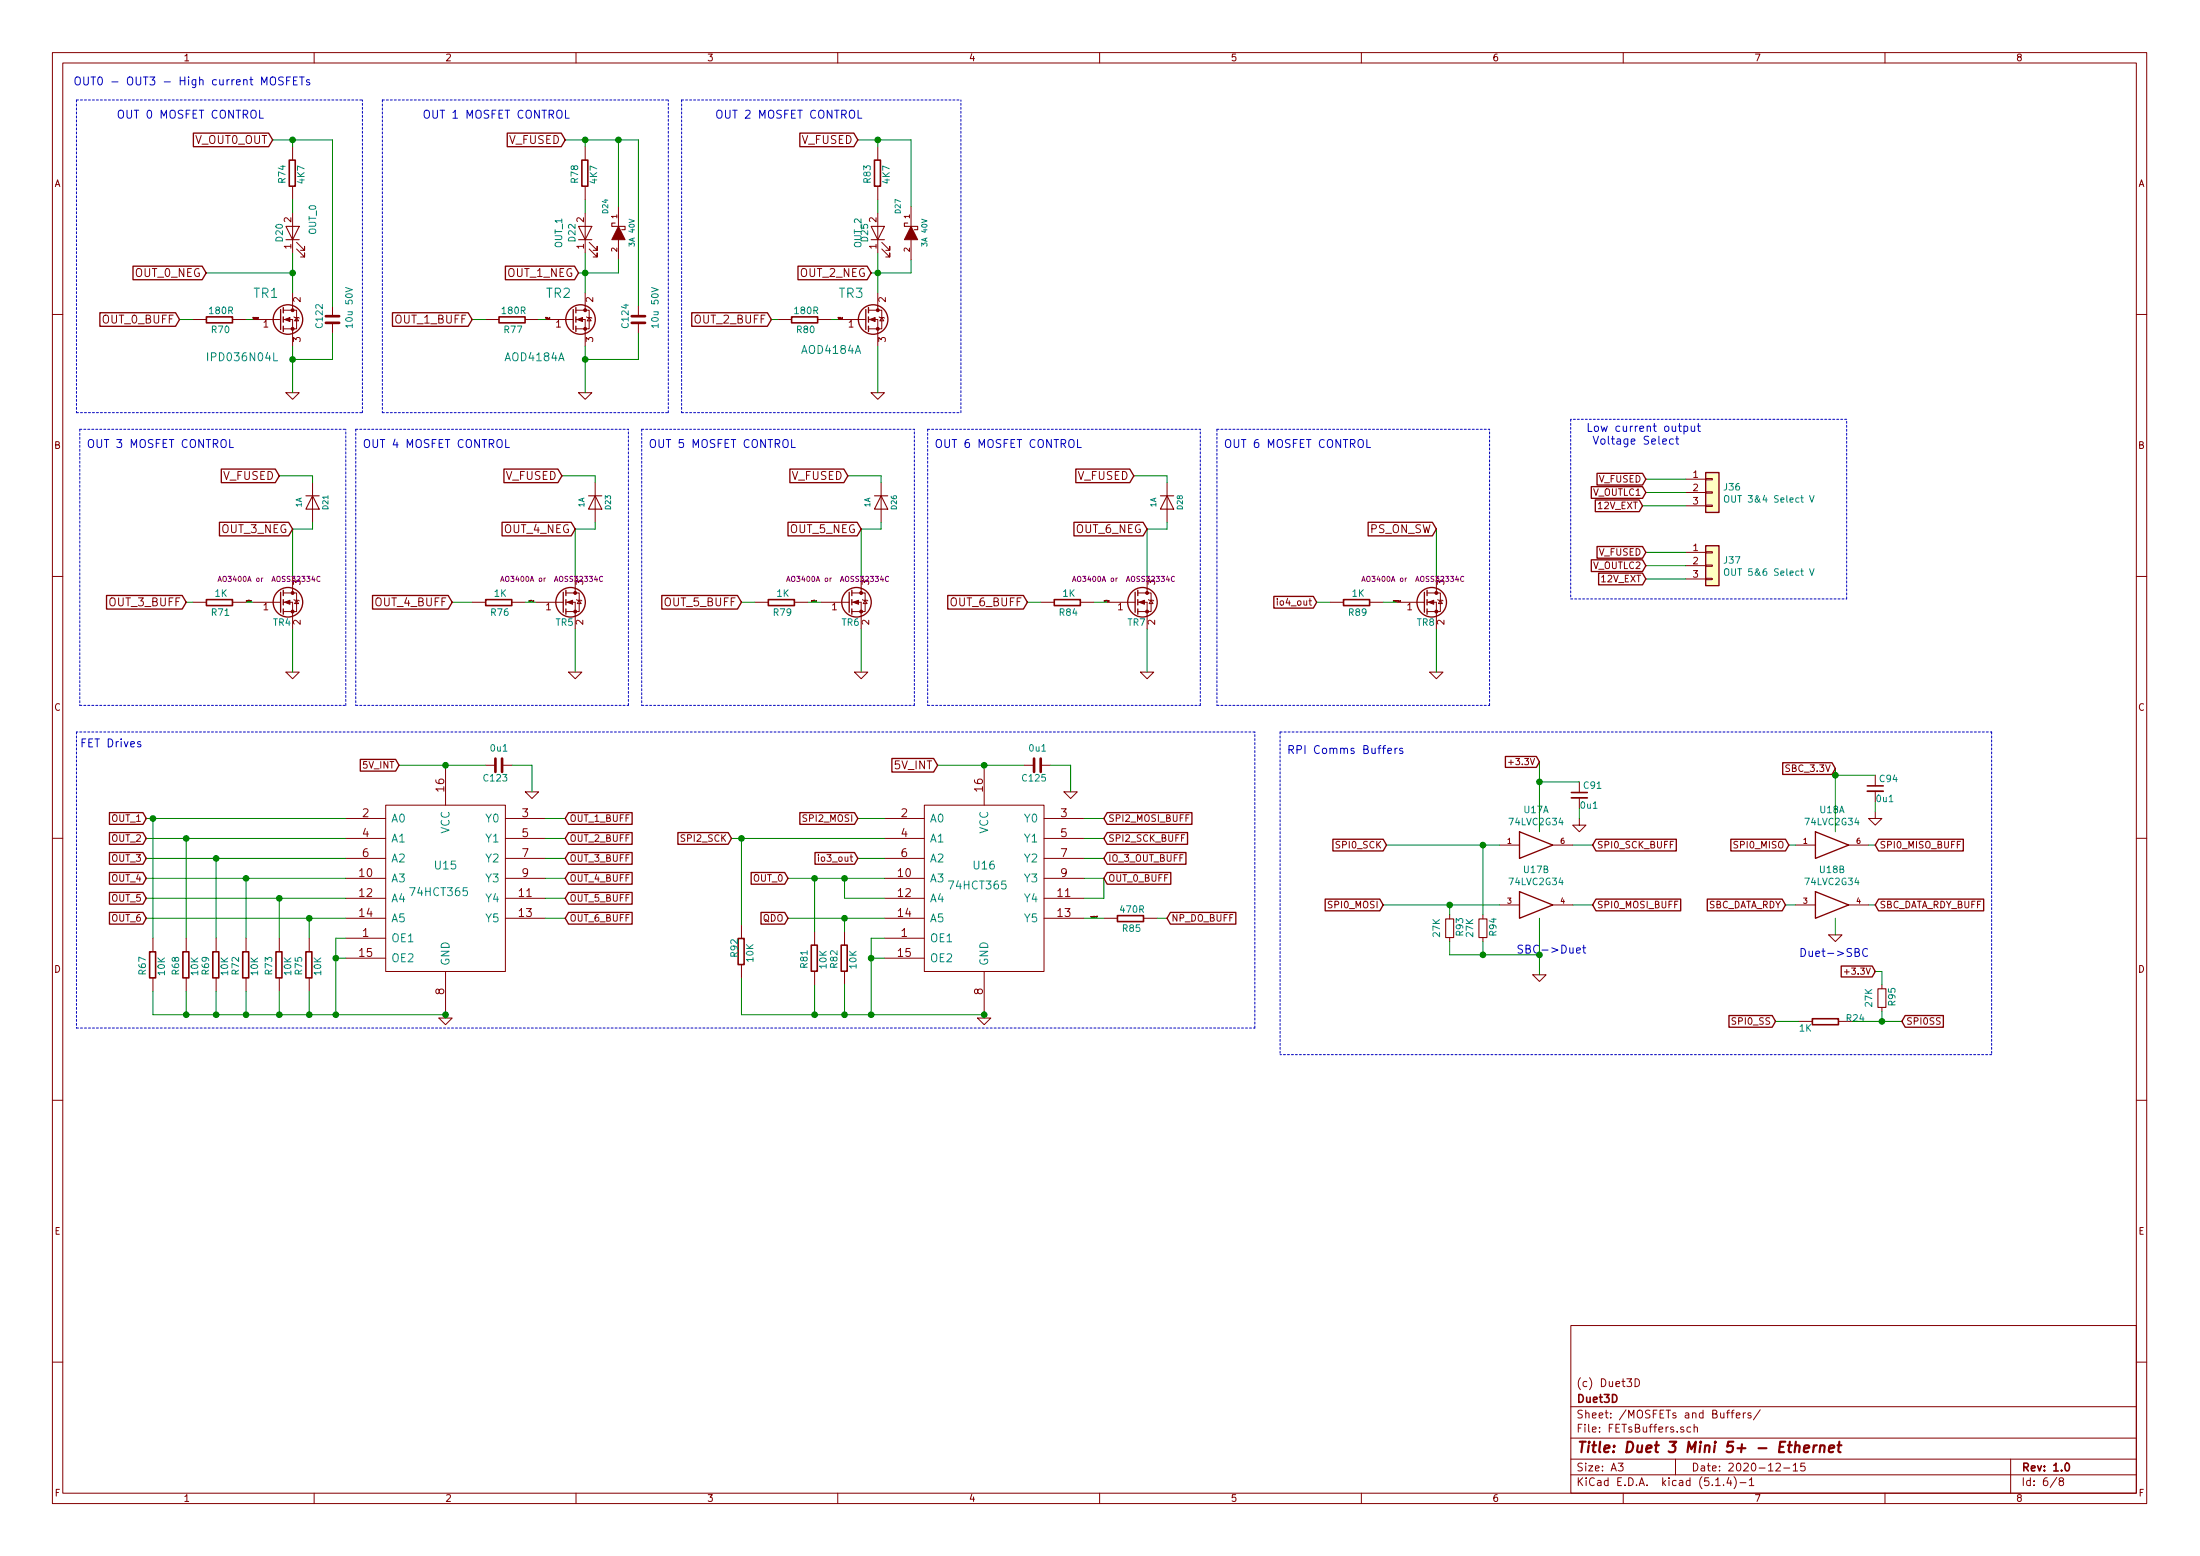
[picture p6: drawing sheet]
<svg xmlns="http://www.w3.org/2000/svg" width="420mm" height="297mm" viewBox="0 0 420 297" stroke-linecap="round" stroke-linejoin="round" font-family="sans-serif">
<g fill="none" stroke="#840000" stroke-width=".19">
<path d="M10 10h400v277h-400zM12 12h396v273.1h-396zM60 10v2M110 10v2M160 10v2M210 10v2M260 10v2M310 10v2M360 10v2M55.9 28v2.5M55.9 35.6v2.5M111.8 28v2.5"/>
<path d="M111.8 35.6v2.5M118.1 39.4v3.8M167.6 28v2.5M167.6 35.6v2.5M174 39.4v3.8M54.1 59.2h1.8M55.9 59.2h.7v3.6h-2.5M55.9 40.7v7.6M55.9 55.9v3.3M56.6 47.5l1.6 1.6v-.8v.8h-.8M56.6 46.3l1.6 1.5v-.8v.8h-.8M63.5 58.5v1.9"/>
<path d="M110 59.2h1.8M111.8 59.2h.7v3.6h-2.5M111.8 40.7v7.6M111.8 55.9v3.3M112.5 47.5l1.5 1.6v-.8v.8h-.7M112.5 46.3l1.5 1.5v-.8v.8h-.7M118.1 45.8v3.8M121.9 58.5v1.9M165.9 59.2h1.7M167.6 59.2h.8v3.6h-2.5M167.6 40.7v7.6M167.6 55.9v3.3"/>
<path d="M168.4 47.5l1.5 1.6v-.8v.8h-.7M168.4 46.3l1.5 1.5v-.8v.8h-.7M174 45.8v3.8M10 60h2M36.8 61h2.6M44.4 61h2.6M48.3 61h5M53.4 61h.2M54.1 61h1.8v5.1M54.6 75h2.5l-1.2 1.2zM56.1 60.5l1 .2M56.6 60.6l.4 .7h-.7z"/>
<path d="M63.5 61.6v1.9M92.7 61h2.5M100.3 61h2.6M104.1 61h5.1M109.3 61h.2M110 61h1.8v5.1M110.5 75h2.5l-1.2 1.2zM112 60.5l1 .2M112.5 60.6l.4 .7h-.8zM121.9 61.6v1.9M148.6 61h2.5M156.2 61h2.5"/>
<path d="M160 61h5.1M165.2 61h.2M165.9 61h1.7v5.1M166.4 75h2.5l-1.3 1.2zM167.9 60.5l1 .2M168.4 60.6l.4 .7h-.8zM408 60h2M59.7 92.1v7.6M113.7 92.1v7.6M168.3 92.1v7.6M222.9 92.1v7.6M321.9 91.5h3.9"/>
<path d="M321.9 94h3.9M321.9 96.6h3.9M325.8 96.4h1.2v.3h-1.2zM325.8 91.3h1.2v.3h-1.2zM325.8 93.9h1.2v.2h-1.2zM10 110h2M36.8 115h2.6M44.4 115h2.6M48.3 115h5M53.4 115h.2M54.1 115h1.8v5.1M54.1 113.2h1.8"/>
<path d="M55.9 113.2h.7v3.5h-2.5M55.9 109.9v3.3M56.1 114.5l1 .2M56.6 114.6l.4 .6h-.7zM90.2 115h2.5M97.8 115h2.5M102.2 115h5.1M107.4 115h.2M108.1 115h1.8v5.1M108.1 113.2h1.8M109.9 113.2h.7v3.5h-2.5M109.9 109.9v3.3"/>
<path d="M110.1 114.5l1 .2M110.6 114.6l.4 .6h-.8zM144.1 115h2.6M151.8 115h2.5M156.8 115h5.1M162 115h.2M162.7 115h1.8v5.1M162.7 113.2h1.8M164.5 113.2h.7v3.5h-2.5M164.5 109.9v3.3M164.7 114.5l1 .2M165.2 114.6l.4 .6h-.8z"/>
<path d="M198.8 115h2.5M206.4 115h2.5M211.5 115h5M216.6 115h.2M217.3 115h1.8v5.1M217.3 113.2h1.8M219.1 113.2h.7v3.5h-2.5M219.1 109.9v3.3M219.3 114.5l1 .2M219.8 114.6l.4 .6h-.7zM243.9 114.3v.1M254 115h2.5"/>
<path d="M261.6 115h2.6M266.7 115h5.1M271.8 115h.2M272.5 115h1.8v5.1M272.5 113.2h1.8M274.3 113.2h.8v3.5h-2.6M274.3 109.9v3.3M274.6 114.5l1 .2M275.1 114.6l.4 .6h-.8zM321.9 105.4h3.9M321.9 108h3.9M321.9 110.5h3.9"/>
<path d="M325.8 110.4h1.2v.3h-1.2zM325.8 105.3h1.2v.3h-1.2zM325.8 107.9h1.2v.2h-1.2zM408 110h2M54.6 128.3h2.5l-1.2 1.3zM108.6 128.3h2.5l-1.2 1.3zM163.2 128.3h2.5l-1.2 1.3zM217.8 128.3h2.5l-1.2 1.3zM273 128.3h2.6l-1.3 1.3zM66 156.2h7.7M73.7 153.7h22.8v31.8h-22.8zM85.1 146.1v7.6"/>
<path d="M92.7 146.1h1.9M95.9 146.1h1.9M96.5 156.2h7.6M100.3 151.2h2.6l-1.3 1.2zM168.9 156.2h7.6M176.5 153.7h22.9v31.8h-22.9zM188 146.1v7.6M195.6 146.1h1.9M198.8 146.1h1.9M199.4 156.2h7.6M203.2 151.2h2.5l-1.2 1.2zM226.2 159.3h-.5v1.3"/>
<path d="M288.1 145.5h.9M301.6 156.2v1.3h1.3l-1.3 1.3-1.2-1.3h1.2M301.6 149.3v2M301.6 152.3v2M358.1 155v1.2h1.3l-1.3 1.3-1.2-1.3h1.2M358.1 148v2M358.1 151v2.1M10 160h2M29.2 179.1v2.5M35.6 179.1v2.5M41.3 179.1v2.5M47 179.1v2.5"/>
<path d="M53.3 179.1v2.5M59.1 179.1v2.5M66 160.1h7.7M66 179.1h7.7M66 167.7h7.7M66 171.5h7.7M66 175.3h7.7M66 163.9h7.7M96.5 160.1h7.6M96.5 167.7h7.6M96.5 171.5h7.6M96.5 175.3h7.6"/>
<path d="M96.5 163.9h7.6M141.6 176.6v2.5M155.6 177.8v2.6M156.3 163.2v.1M161.3 177.8v2.6M168.9 160.1h7.6M168.9 179.1h7.6M168.9 167.7h7.6M168.9 171.5h7.6M168.9 175.3h7.6M168.9 163.9h7.6M199.4 160.1h7.6"/>
<path d="M199.4 167.7h7.6M199.4 171.5h7.6M199.4 175.3h7.6M199.4 163.9h7.6M210.8 175.3h2.6M218.4 175.3h2.6M276.9 174.7v.7M276.9 179v.7M283.2 174.7v.7M283.2 179v.7M286.4 172.8h3.8M286.4 161.3h3.8"/>
<path d="M296.5 172.8h3.9M296.5 161.3h3.9M319.6 160.6h-.6v1.3M342.9 172.8h3.8M342.9 161.3h3.8M349.2 178.5h2.6l-1.3 1.2zM353.1 172.8h3.8M353.1 161.3h3.8M408 160h2M29.2 186.7v2.6M35.6 186.7v2.6M41.3 186.7v2.6"/>
<path d="M47 186.7v2.6M53.3 186.7v2.6M59.1 186.7v2.6M66 182.9h7.7M83.8 194.3h2.6l-1.3 1.3zM85.1 185.5v7.6M141.6 184.2v2.5M155.6 185.5v2.5M161.3 185.5v2.5M168.9 182.9h7.6M186.7 194.3h2.5l-1.2 1.3zM188 185.5v7.6"/>
<path d="M292.7 186.1h2.6l-1.3 1.3zM343.5 195h2.6M351.2 195h2.5M352.2 185.5h1M359.4 188v.8M359.4 192.3v.8M10 210h2M408 210h2M300 253h108v32.1h-108zM10 260h2M300 278.5h108M300 274.5h108"/>
<path d="M300 268.5h108M309 279.3h1l-.5 .6 .4 .1v.7l-.2 .1-.7-.1M312.3 263.2a.75 .75 0 0 1 .8 .8 .75 .75 0 0 1-.8 .7zM320 278.5v3M321.5 272.5a.37 .37 0 0 0-.5 .1v.2l.5 .2 .1 .1-.2 .3-.4-.1M322.9 272.5l-.4-.1-.3 .3v.6l.3 .1 .4-.1M323.5 272.5h.1a.37 .37 0 0 1 .6 .1v.8M323.5 271.9v1.5M330.6 269.7h.6M331.2 269.2l-.4 .2v1.3M331.6 270.2l.7-.1-.1-.3-.4-.1-.2 .2 .1 .7h.5M332.9 269.7v1"/>
<path d="M333.4 269.7l-.5 .3M334.4 269.8a.37 .37 0 0 0-.6 .1l.1 .2 .5 .2v.1l-.2 .3-.4-.1M336.2 269.1l-1.3 2M339.2 279.5l.6-.2 .2 .4-.9 1.1h.9M342.5 279.7l.4-.4v1.5M344.7 279.3h-.7l-.1 .7 .2-.1h.5l.2 .3-.1 .5-.3 .1-.5-.1M384 278.5v6.6M408 260h2M60 285.1v1.9M110 285.1v1.9M160 285.1v1.9M210 285.1v1.9"/>
<path d="M260 285.1v1.9M300 281.5h108M310 285.1v1.9M327.7 283.6h.8M329.2 283.5v.1M330.2 282l-.4 1.1h.9M330.5 282.6v1M331.2 281.9a1.71 1.71 0 0 1 0 2.3M332.3 283h1.2M334.1 282.5l.4-.4v1.5M334.1 283.6h.8M340.7 280.2h1.1"/>
<path d="M342.5 280.8h.8M360 285.1v1.9M392.8 282l-1.3 2M393.5 282.7l-.3-.3 .3-.3h.3l.3 .3-.1 .2-.6 .2-.2 .2 .1 .5 .2 .1h.3l.3-.3v-.3l-.3-.3"/>
</g>
<g fill="none" stroke="#840000" stroke-width=".3">
<path d="M55.2 30.6h1.2v4.9h-1.2zM111.1 30.6h1.2v4.9h-1.2zM167 30.6h1.1v4.9h-1.1zM39.4 60.5h5v1.1h-5zM95.3 60.5h5v1.1h-5zM151.2 60.5h5v1.1h-5zM39.4 114.5h5v1.1h-5zM92.8 114.5h4.9v1.1h-4.9zM146.7 114.5h5v1.1h-5zM201.3 114.5h5v1.1h-5zM256.6 114.5h5v1.1h-5zM300.1 151.3h3"/>
<path d="M356.6 150h3.1M141 179.2h1.1v4.9h-1.1zM213.4 174.8h5v1.1h-5zM28.6 181.7h1.1v5h-1.1zM34.9 181.7h1.2v5h-1.2zM40.6 181.7h1.2v5h-1.2zM46.4 181.7h1.1v5h-1.1zM52.7 181.7h1.1v5h-1.1zM58.4 181.7h1.2v5h-1.2zM154.9 180.4h1.2v5h-1.2zM160.7 180.4h1.1v5h-1.1zM346.1 194.5h5v1.1h-5z"/>
<path d="M394.5 279.5l.2-.2a.81 .81 0 0 1 .6 .6 .81 .81 0 0 1-.3 .8l-.1 .1a.79 .79 0 0 1-.4-1.3z"/>
</g>
<path d="M342.9 276.1l.3-.2 .4 .1v1.2M343 275.2l-.3 2M344.5 276.6l1-.2v-.4l-.6-.1-.3 .3v.9l.1 .1 .6-.1M346.4 275.9l-.1 1.3M347 275.9l-.4 .1-.2 .3M347.6 276.1l.4-.2 .4 .1v1.2M347.7 275.9l-.2 1.3M349.3 276.6l1-.2-.1-.4-.5-.1-.3 .3-.1 .9 .2 .1 .6-.1M350.9 275.9h.8M351.3 275.2l-.2 1.7 .1 .2 .3 .1" fill="none" stroke="#840000" stroke-width=".41"/>
<g fill="none" stroke="#840000" stroke-width=".25">
<path d="M36.9 25.4h14.4l.8 1.3-.8 1.3h-14.4zM96.9 25.4h10.3l.7 1.3-.7 1.3h-10.3zM152.8 25.4h10.3l.7 1.3-.7 1.3h-10.3zM19.1 59.7h14.4l.8 1.3-.8 1.3h-14.4zM25.4 50.8h13.2l.8 1.3-.8 1.3h-13.2zM53.6 59.1v3.8M54.1 58.7v1M75 59.7h14.4l.8 1.3-.8 1.3h-14.4zM96.5 50.8h13.2l.8 1.3-.8 1.3h-13.2zM109.5 59.1v3.8M110 58.7v1M132.1 59.7h14.5l.7 1.3-.7 1.3h-14.5z"/>
<path d="M152.4 50.8h13.2l.8 1.3-.8 1.3h-13.2zM165.4 59.1v3.8M165.9 58.7v1M54.1 60.5v1M54.1 62.3v1M110 60.5v1M110 62.3v1M165.9 60.5v1M165.9 62.3v1M41.9 99.7h13.2l.8 1.3-.8 1.3h-13.2zM42.3 89.5h10.3l.7 1.3-.7 1.3h-10.3zM95.9 99.7h13.2l.8 1.3-.8 1.3h-13.2z"/>
<path d="M96.2 89.5h10.4l.7 1.3-.7 1.3h-10.4zM150.5 99.7h13.2l.8 1.3-.8 1.3h-13.2zM150.9 89.5h10.3l.7 1.3-.7 1.3h-10.3zM205.1 99.7h13.2l.8 1.3-.8 1.3h-13.2zM205.5 89.5h10.3l.7 1.3-.7 1.3h-10.3zM261.3 99.7h12.3l.7 1.3-.7 1.3h-12.3zM303.9 92.9h9.8l.6 1.1-.6 1.1h-9.8zM304.7 95.4h8.4l.6 1.2-.6 1.1h-8.4zM305 90.4h8.7l.6 1.1-.6 1.1h-8.7zM325.8 90.2h2.5v7.6h-2.5zM20.3 113.7h14.5l.8 1.3-.8 1.3h-14.5zM53.6 113.1v3.8"/>
<path d="M54.1 112.7v1M54.1 114.5v1M54.1 116.2v1.1M71.1 113.7h14.5l.8 1.3-.8 1.3h-14.5zM107.6 113.1v3.8M108.1 112.7v1M108.1 114.5v1M108.1 116.2v1.1M126.4 113.7h14.4l.8 1.3-.8 1.3h-14.4zM162.2 113.1v3.8M162.7 112.7v1M162.7 114.5v1"/>
<path d="M162.7 116.2v1.1M181 113.7h14.5l.7 1.3-.7 1.3h-14.5zM216.8 113.1v3.8M217.3 112.7v1M217.3 114.5v1M217.3 116.2v1.1M243.3 113.9h7.5l.7 1.1-.7 1.1h-7.5zM272 113.1v3.8M272.5 112.7v1M272.5 114.5v1M272.5 116.2v1.1M303.9 106.9h9.8l.6 1.1-.6 1.1h-9.8z"/>
<path d="M305 104.3h8.7l.6 1.1-.6 1.2h-8.7zM305.3 109.4h8.4l.6 1.1-.6 1.1h-8.4zM325.8 104.2h2.5v7.6h-2.5zM20.9 155.1h6.4l.6 1.1-.6 1.2h-6.4zM20.9 158.9h6.4l.6 1.2-.6 1.1h-6.4zM68.8 145h6.8l.6 1.1-.6 1.1h-6.8zM108.6 158.9h12.1v2.3h-12.1l-.7-1.1zM108.6 155.1h12.1v2.3h-12.1l-.7-1.2zM129.5 158.9h9.6l.6 1.2-.6 1.1h-9.6zM152.8 155.1h10.4l.6 1.1-.6 1.2h-10.4zM170.3 144.8h8l.8 1.3-.8 1.3h-8zM211.5 155.1h16.1v2.3h-16.1l-.7-1.2z"/>
<path d="M211.5 158.9h15.3v2.3h-15.3l-.7-1.1zM287.5 144.4h5.9l.6 1.1-.6 1h-5.9zM290.2 158.8l6.3 2.5-6.3 2.6zM340.5 145.6h9.4l.6 1.1-.6 1.1h-9.4zM346.7 158.8l6.4 2.5-6.4 2.6zM20.9 162.7h6.4l.6 1.2-.6 1.1h-6.4zM20.9 166.6h6.4l.6 1.1-.6 1.1h-6.4zM20.9 170.4h6.4l.6 1.1-.6 1.1h-6.4zM20.9 174.2h6.4l.6 1.1-.6 1.1h-6.4zM108.6 166.6h12.1v2.2h-12.1l-.7-1.1zM108.6 170.4h12.1v2.2h-12.1l-.7-1.1zM108.6 162.7h12.1v2.3h-12.1l-.7-1.1z"/>
<path d="M108.6 174.2h12.1v2.2h-12.1l-.7-1.1zM143.5 166.6h6.4l.6 1.1-.6 1.1h-6.4zM145.3 174.2h4.6l.6 1.1-.6 1.1h-4.6zM155.7 162.7h7.5l.6 1.2-.6 1.1h-7.5zM211.5 162.7h15v2.3h-15l-.7-1.1zM211.5 166.6h12.1v2.2h-12.1l-.7-1.1zM223.5 174.2h12.5v2.2h-12.5l-.6-1.1zM253.1 171.6h10.4l.7 1.2-.7 1.1h-10.4zM254.6 160.2h9.6l.6 1.1-.6 1.1h-9.6zM290.2 170.2l6.3 2.6-6.3 2.5zM304.8 171.6h16.2v2.3h-16.2l-.6-1.1zM304.8 160.2h15.3v2.2h-15.3l-.6-1.1z"/>
<path d="M326.1 171.6h14.3l.6 1.2-.6 1.1h-14.3zM330.6 160.2h10.4l.6 1.1-.6 1.1h-10.4zM346.7 170.2l6.4 2.6-6.4 2.5zM358.8 171.6h20v2.3h-20l-.7-1.1zM358.8 160.2h16.2v2.2h-16.2l-.7-1.1zM330.2 193.9h8.3l.6 1.1-.6 1.1h-8.3zM351.6 184.4h6l.5 1.1-.5 1h-6zM363.9 193.9h7.2v2.2h-7.2l-.7-1.1z"/>
<circle cx="55" cy="61" r="2.82"/>
<circle cx="110.9" cy="61" r="2.82"/>
<circle cx="166.8" cy="61" r="2.82"/>
<circle cx="55" cy="115" r="2.82"/>
<circle cx="109" cy="115" r="2.82"/>
<circle cx="163.6" cy="115" r="2.82"/>
<circle cx="218.2" cy="115" r="2.82"/>
<circle cx="273.4" cy="115" r="2.82"/>
</g>
<g fill="#840000" stroke="#840000" stroke-width=".19">
<path d="M110.2 61l1.1-.4v.8z"/>
<path d="M272.8 115l1-.4v.8z"/>
<path d="M174 43.2l1.3 2.6h-2.6z"/>
<path d="M118.1 43.2l1.3 2.6h-2.6z"/>
<path d="M166.1 61l1-.4v.8z"/>
<path d="M108.3 115l1-.4v.8z"/>
<path d="M162.9 115l1.1-.4v.8z"/>
<path d="M217.6 115l1-.4v.8z"/>
<path d="M54.4 61l1-.4v.8z"/>
<path d="M54.4 115l1-.4v.8z"/>
<circle cx="111.8" cy="62.8" r=".28"/>
<circle cx="111.8" cy="59.2" r=".28"/>
<circle cx="274.3" cy="116.7" r=".28"/>
<circle cx="274.3" cy="113.2" r=".28"/>
<circle cx="167.6" cy="62.8" r=".28"/>
<circle cx="167.6" cy="59.2" r=".28"/>
<circle cx="109.9" cy="116.7" r=".28"/>
<circle cx="109.9" cy="113.2" r=".28"/>
<circle cx="164.5" cy="116.7" r=".28"/>
<circle cx="164.5" cy="113.2" r=".28"/>
<circle cx="219.1" cy="116.7" r=".28"/>
<circle cx="219.1" cy="113.2" r=".28"/>
<circle cx="55.9" cy="62.8" r=".28"/>
<circle cx="55.9" cy="59.2" r=".28"/>
<circle cx="55.9" cy="116.7" r=".28"/>
<circle cx="55.9" cy="113.2" r=".28"/>
</g>
<g fill="#ffffc2" stroke="#ffffc2" stroke-width=".19">
<path d="M325.8 104.2h2.5v7.6h-2.5z"/>
<path d="M325.8 90.2h2.5v7.6h-2.5z"/>
</g>
<path d="M66 54.9l1.3 .4-1.3 .4M124.4 54.9l1.3 .4-1.3 .4M52.3 67.3v1.6h.7M329.4 94.8l.2-.2a.44 .44 0 0 1 .6 .4l-.1 .7-.5 .2-.2-.2zM345.6 94.6l.4 1.3 .5-1.3M329.4 108.7l.2-.1a.44 .44 0 0 1 .6 .4l-.1 .7-.5 .1-.2-.1zM345.6 108.6l.4 1.2 .5-1.2" fill="none" stroke="#008484" stroke-width=".19"/>
<g fill="none" stroke="#840084" stroke-width=".19">
<path d="M41.6 111l.4-1 .3 1M41.7 110.7h.5M61.1 110.1a.44 .44 0 0 0-.6 .4 .44 .44 0 0 0 .6 .4M95.6 111l.3-1 .4 1M95.7 110.7h.5M115.1 110.1h-.1a.44 .44 0 0 0-.5 .4 .44 .44 0 0 0 .6 .4M150.2 111l.3-1 .4 1M150.3 110.7h.5M169.7 110.1h-.1a.44 .44 0 0 0-.5 .4 .44 .44 0 0 0 .6 .4M204.8 111l.4-1 .3 1M204.9 110.7h.5M224.3 110.1a.44 .44 0 0 0-.6 .4 .44 .44 0 0 0 .6 .4"/>
<path d="M260.1 111l.3-1 .3 1M260.2 110.7h.4M279.6 110.1h-.1a.44 .44 0 0 0-.6 .4 .44 .44 0 0 0 .7 .4"/>
</g>
<g fill="none" stroke="#840000" stroke-width=".2">
<path d="M54.6 43.2h2.5l-1.2 2.6zM54.6 45.8h2.5M110.5 43.2h2.5l-1.2 2.6zM110.5 45.8h2.5M117.5 42.6h-.7v.6h2.6v.7h-.7M166.4 43.2h2.5l-1.3 2.6zM166.4 45.8h2.5M173.4 42.6h-.7v.6h2.6v.7h-.7M58.4 94.7h2.6M59.7 94.7l1.3 2.5h-2.6zM112.4 94.7h2.5M113.7 94.7l1.2 2.5h-2.5z"/>
<path d="M167 94.7h2.5M168.3 94.7l1.2 2.5h-2.5zM221.6 94.7h2.6M222.9 94.7l1.3 2.5h-2.6zM276.1 175.4h1.5v3.6h-1.5zM282.4 175.4h1.6v3.6h-1.6zM358.6 188.8h1.6v3.5h-1.6z"/>
</g>
<path d="M62.2 61.6h2.6M62.2 60.4h2.6M120.6 61.6h2.6M120.6 60.4h2.6M94.6 144.8v2.6M95.9 144.8v2.6M197.5 144.8v2.6M198.8 144.8v2.6" fill="none" stroke="#840000" stroke-width=".51"/>
<path d="M300.1 152.3h3M356.6 151h3.1" fill="none" stroke="#840000" stroke-width=".33"/>
<g fill="none" stroke="#0000c2" stroke-width=".19" stroke-dasharray=".4 .4">
<path d="M14.6 19.1h54.6M14.6 19.1v59.7M73 19.1v59.7M73 19.1h54.6M130.2 19.1h53.3M130.2 19.1v59.7M14.6 78.8h54.6M69.2 78.8v-59.7M73 78.8h54.6M127.6 78.8v-59.7M130.2 78.8h53.3M183.5 78.8v-59.7"/>
<path d="M15.2 82v52.7M15.2 82h50.8M67.9 82v52.7M67.9 82h52.1M122.6 82v52.7M122.6 82h52M177.2 82h52M177.2 82v52.7M232.4 82h52.1M232.4 82v52.7M300 80v34.3M352.7 80h-52.7"/>
<path d="M300 114.3h52.7M352.7 114.3v-34.3M14.6 139.7v56.6M15.2 134.7h50.8M66 134.7v-52.7M67.9 134.7h52.1M120 134.7v-52.7M122.6 134.7h52M174.6 134.7v-52.7M177.2 134.7h52M229.2 134.7v-52.7M232.4 134.7h52.1"/>
<path d="M239.6 139.7h-225M244.5 139.7v61.6M244.5 139.7h135.9M284.5 134.7v-52.7M380.4 139.7v61.6M14.6 196.3h225M239.6 196.3v-56.6M380.4 201.3h-135.9"/>
</g>
<g fill="none" stroke="#008400" stroke-width=".19">
<path d="M52.1 26.7h11.4v31.8M55.9 26.7v1.3M55.9 38.1v2.6M107.9 26.7h14v31.8M111.8 26.7v1.3M111.8 38.1v2.6M118.1 26.7v12.7M163.8 26.7h10.2v12.7M167.6 26.7v1.3M167.6 38.1v2.6M39.4 52.1h16.5M55.9 48.3v7.6"/>
<path d="M111.8 48.3v7.6M118.1 49.6v2.5h-7.6M167.6 48.3v7.6M174 49.6v2.5h-7.6M34.3 61h2.5M47 61h1.3M55.9 66.1v8.9M63.5 63.5v5.1h-7.6M90.2 61h2.5M102.9 61h1.2M111.8 66.1v8.9M121.9 63.5v5.1h-10.1"/>
<path d="M147.3 61h1.3M158.7 61h1.3M167.6 66.1v8.9M53.3 90.8h6.4v1.3M59.7 99.7v1.3h-3.8v8.9M107.3 90.8h6.4v1.3M113.7 99.7v1.3h-3.8v8.9M161.9 90.8h6.4v1.3M168.3 99.7v1.3h-3.8v8.9M216.5 90.8h6.4v1.3M222.9 99.7v1.3h-3.8v8.9M313.7 96.6h8.2"/>
<path d="M314.3 94h7.6M314.3 91.5h7.6M35.6 115h1.2M47 115h1.3M86.4 115h3.8M100.3 115h1.9M141.6 115h2.5M154.3 115h2.5M196.2 115h2.6M208.9 115h2.6M251.5 115h2.5M264.2 115h2.5"/>
<path d="M274.3 101v8.9M314.3 110.5h7.6M314.3 105.4h7.6M314.3 108h7.6M55.9 120.1v8.2M109.9 120.1v8.2M164.5 120.1v8.2M219.1 120.1v8.2M274.3 120.1v8.2M27.9 156.2h38.1M29.2 156.2v22.9M76.2 146.1h16.5"/>
<path d="M97.8 146.1h3.8v5.1M104.1 156.2h3.8M163.8 156.2h5.1M179.1 146.1h16.5M200.7 146.1h3.8v5.1M207 156.2h3.8M294 145.5v13.3M294 149.3h7.6M301.6 154.3v1.9M350.5 146.7v12.1M350.5 148h7.6M358.1 153.1v1.9"/>
<path d="M27.9 175.3h38.1M27.9 171.5h38.1M27.9 167.7h38.1M27.9 160.1h38.1M27.9 163.9h38.1M35.6 160.1v19M41.3 163.9v15.2M47 167.7v11.4M53.3 171.5v7.6M59.1 175.3v3.8M66 179.1h-1.9v14.6M104.1 175.3h3.8"/>
<path d="M104.1 171.5h3.8M104.1 167.7h3.8M104.1 160.1h3.8M104.1 163.9h3.8M139.7 160.1h29.2M141.6 160.1v16.5M150.5 175.3h18.4M150.5 167.7h18.4M155.6 167.7v10.1M161.3 167.7v3.8h7.6M161.3 175.3v2.5M163.8 163.9h5.1"/>
<path d="M168.9 179.1h-2.5v14.6M207 175.3h3.8M207 167.7h3.8v3.8h-3.8M207 160.1h3.8M207 163.9h3.8M221 175.3h1.9M264.2 172.8h22.2M264.8 161.3h21.6M276.9 172.8v1.9M276.9 179.7v2.6h17.1M283.2 161.3v13.4M283.2 179.7v2.6"/>
<path d="M294 175.3v10.8M300.4 172.8h3.8M300.4 161.3h3.8M341 172.8h1.9M341.6 161.3h1.3M350.5 175.3v3.2M356.9 172.8h1.2M356.9 161.3h1.2M29.2 189.3v4.4h55.9M35.6 189.3v4.4M41.3 189.3v4.4M47 189.3v4.4"/>
<path d="M53.3 189.3v4.4M59.1 189.3v4.4M64.1 182.9h1.9M85.1 193.1v1.2M141.6 186.7v7h46.4M155.6 188v5.7M161.3 188v5.7M166.4 182.9h2.5M188 193.1v1.2M339.1 195h4.4M353.7 195h9.5M358.1 185.5h1.3v2.5"/>
<path d="M359.4 193.1v1.9"/>
</g>
<path d="M48 114.8l-.1-.2v.2M101.9 114.8v-.2v.2M155.9 114.8l-.1-.2v.2M211.8 114.8l-.1-.2v.2M267.4 114.8v-.2v.2M209.5 175h.1M209.6 174.9l-.1 .2" fill="none" stroke="#000" stroke-width=".19"/>
<g fill="none" stroke="#0000c2" stroke-width=".19">
<path d="M51.7 14.9a.51 .51 0 0 1 .6-.2 .51 .51 0 0 1 .3 .5v.5a.51 .51 0 0 1-.5 .5 .51 .51 0 0 1-.5-.5zM54.1 14.8l-.6-.1-.3 .3 .1 .3 .7 .3v.5a.62 .62 0 0 1-.8 0M54.7 15.4h.5M55.5 14.7h-.8v1.5M56.1 15.4h.5M56.8 14.7h-.7v1.5h.7M57.2 14.7h.9M57.7 14.7v1.5M59.1 15.3l-.4-.1-.2 .2 .1 .2 .5 .2v.3h-.6M49.6 21v1.6h.7M108 21v1.6h.7M163.9 21v1.6h.7"/>
<path d="M43.9 83.9v1.5h.7M96.6 83.9v1.5h.7M151.2 83.9v1.5h.7M205.8 83.9v1.5h.7M261 83.9v1.5h.7M317.6 84.3l.7-.2-.1-.2-.4-.1-.2 .2v.7h.6M319.6 83.9l-.4-.1-.4 .3v.4l.2 .2h.6M320 83.8h.6M320.2 83.3v1.3l.1 .1 .3 .1M321.6 81.4l.4-.1 .3 .3-.1 .7h-.6M321.6 81.3v1.6M323 81.3v.8a.37 .37 0 0 0 .3 .3 .37 .37 0 0 0 .3-.2"/>
<path d="M323.6 81.3v1.1M324.2 81.3h.5M324.4 80.8v1.3l.3 .3M26.8 141.6a.37 .37 0 0 0-.5 .2v.2l.6 .3-.2 .3-.4-.1M265 143.3l.8-.1-.1-.3-.4-.1-.3 .2 .1 .8h.6M266.4 142.8v1.1M266.9 142.8l-.5 .3M267.9 142.9a.37 .37 0 0 0-.6 .1l.1 .3 .5 .2-.2 .4-.4-.1M301.1 181.4l.7-.1v-.3l-.5-.1-.2 .2 .1 .8h.6M302.3 180.9h.5M302.5 180.4v1.3l.3 .3M354.3 181.8l.7-.2v-.4l-.7-.1v1.5h.5l.3-.2v-.3l-.3-.3"/>
<path d="M356.7 181.2a.62 .62 0 0 0-.8 0 .62 .62 0 0 0-.2 .7 .56 .56 0 0 0 .3 .6 .56 .56 0 0 0 .7-.1"/>
</g>
<g fill="#008400" stroke="#008400" stroke-width=".25">
<circle cx="59.1" cy="193.7" r=".51"/>
<circle cx="161.3" cy="175.3" r=".51"/>
<circle cx="359.4" cy="195" r=".51"/>
<circle cx="35.6" cy="193.7" r=".51"/>
<circle cx="41.3" cy="193.7" r=".51"/>
<circle cx="161.3" cy="193.7" r=".51"/>
<circle cx="188" cy="146.1" r=".51"/>
<circle cx="85.1" cy="193.7" r=".51"/>
<circle cx="276.9" cy="172.8" r=".51"/>
<circle cx="64.1" cy="182.9" r=".51"/>
<circle cx="118.1" cy="26.7" r=".51"/>
<circle cx="283.2" cy="161.3" r=".51"/>
<circle cx="47" cy="167.7" r=".51"/>
<circle cx="53.3" cy="193.7" r=".51"/>
<circle cx="47" cy="193.7" r=".51"/>
<circle cx="53.3" cy="171.5" r=".51"/>
<circle cx="283.2" cy="182.3" r=".51"/>
<circle cx="59.1" cy="175.3" r=".51"/>
<circle cx="155.6" cy="167.7" r=".51"/>
<circle cx="85.1" cy="146.1" r=".51"/>
<circle cx="55.9" cy="52.1" r=".51"/>
<circle cx="55.9" cy="26.7" r=".51"/>
<circle cx="111.8" cy="68.6" r=".51"/>
<circle cx="188" cy="193.7" r=".51"/>
<circle cx="111.8" cy="52.1" r=".51"/>
<circle cx="166.4" cy="193.7" r=".51"/>
<circle cx="166.4" cy="182.9" r=".51"/>
<circle cx="41.3" cy="163.9" r=".51"/>
<circle cx="350.5" cy="148" r=".51"/>
<circle cx="64.1" cy="193.7" r=".51"/>
<circle cx="167.6" cy="52.1" r=".51"/>
<circle cx="55.9" cy="68.6" r=".51"/>
<circle cx="35.6" cy="160.1" r=".51"/>
<circle cx="141.6" cy="160.1" r=".51"/>
<circle cx="161.3" cy="167.7" r=".51"/>
<circle cx="29.2" cy="156.2" r=".51"/>
<circle cx="294" cy="149.3" r=".51"/>
<circle cx="155.6" cy="193.7" r=".51"/>
<circle cx="167.6" cy="26.7" r=".51"/>
<circle cx="111.8" cy="26.7" r=".51"/>
</g>
<text font-size="2.8" fill="#840000" x="301" y="277.3">Title: Duet 3 Mini 5+ - Ethernet</text>
<g font-size="2.5" fill="#008484">
<text x="48.5" y="56.9">TR1</text>
<text x="104.3" y="56.9">TR2</text>
<text x="160.2" y="56.9">TR3</text>
</g>
<g font-size="2.1" fill="#0000c2">
<text x="14" y="16.3">OUT0 - OUT3 - High current MOSFETs</text>
<text x="22.2" y="22.6">OUT 0 MOSFET CONTROL</text>
<text x="80.6" y="22.6">OUT 1 MOSFET CONTROL</text>
<text x="136.5" y="22.6">OUT 2 MOSFET CONTROL</text>
<text x="302.9" y="82.4">Low current output</text>
<text x="16.5" y="85.5">OUT 3 MOSFET CONTROL</text>
<text x="69.2" y="85.5">OUT 4 MOSFET CONTROL</text>
<text x="123.8" y="85.5">OUT 5 MOSFET CONTROL</text>
<text x="178.4" y="85.5">OUT 6 MOSFET CONTROL</text>
<text x="233.7" y="85.5">OUT 6 MOSFET CONTROL</text>
<text x="303.5" y="84.9">Voltage Select</text>
<text x="15.2" y="142.7">FET Drives</text>
<text x="245.7" y="143.9">RPI Comms Buffers</text>
<text x="343.5" y="182.7">Duet-&gt;SBC</text>
</g>
<g font-size="2.1" fill="#840000">
<text x="37.2" y="27.5">V_OUT0_OUT</text>
<text x="97.3" y="27.5">V_FUSED</text>
<text x="153.1" y="27.5">V_FUSED</text>
<text x="25.8" y="52.9">OUT_0_NEG</text>
<text x="97" y="52.9">OUT_1_NEG</text>
<text x="152.8" y="52.9">OUT_2_NEG</text>
<text x="19.7" y="61.8">OUT_0_BUFF</text>
<text x="75.6" y="61.8">OUT_1_BUFF</text>
<text x="132.7" y="61.8">OUT_2_BUFF</text>
<text x="42.6" y="91.6">V_FUSED</text>
<text x="96.6" y="91.6">V_FUSED</text>
<text x="151.2" y="91.6">V_FUSED</text>
<text x="205.8" y="91.6">V_FUSED</text>
<text x="42.3" y="101.8">OUT_3_NEG</text>
<text x="96.3" y="101.8">OUT_4_NEG</text>
<text x="150.9" y="101.8">OUT_5_NEG</text>
<text x="205.5" y="101.8">OUT_6_NEG</text>
<text x="261.6" y="101.8">PS_ON_SW</text>
<text x="21" y="115.7">OUT_3_BUFF</text>
<text x="71.8" y="115.7">OUT_4_BUFF</text>
<text x="127" y="115.7">OUT_5_BUFF</text>
<text x="181.6" y="115.7">OUT_6_BUFF</text>
<text x="171" y="146.8">5V_INT</text>
<text x="69.3" y="156">2</text>
<text x="84.8" y="151.1" transform="rotate(-90 84.8 151.1)">16</text>
<text x="99.7" y="156">3</text>
<text x="172.1" y="156">2</text>
<text x="187.7" y="151.1" transform="rotate(-90 187.7 151.1)">16</text>
<text x="202.6" y="156">3</text>
<text x="69.3" y="159.8">4</text>
<text x="99.7" y="159.8">5</text>
<text x="172.1" y="159.8">4</text>
<text x="202.6" y="159.8">5</text>
<text x="68.7" y="167.4">10</text>
<text x="69.3" y="163.6">6</text>
<text x="99.7" y="163.6">7</text>
<text x="99.7" y="167.4">9</text>
<text x="171.6" y="167.4">10</text>
<text x="172.1" y="163.6">6</text>
<text x="202.6" y="163.6">7</text>
<text x="202.6" y="167.4">9</text>
<text x="68.7" y="171.2">12</text>
<text x="99.2" y="171.2">11</text>
<text x="171.6" y="171.2">12</text>
<text x="202" y="171.2">11</text>
<text x="68.7" y="175">14</text>
<text x="69.3" y="178.9">1</text>
<text x="99.2" y="175">13</text>
<text x="171.6" y="175">14</text>
<text x="172.1" y="178.9">1</text>
<text x="202" y="175">13</text>
<text x="68.7" y="182.7">15</text>
<text x="171.6" y="182.7">15</text>
<text x="84.8" y="189.9" transform="rotate(-90 84.8 189.9)">8</text>
<text x="187.7" y="189.9" transform="rotate(-90 187.7 189.9)">8</text>
<text x="301" y="267.8">Duet3D</text>
<text x="301" y="264.8">(c) Duet3D</text>
<text x="301" y="273.5">File: FETsBuffers.sch</text>
<text x="301" y="270.8">Sheet: /MOSFETs and Buffers/</text>
<text x="301" y="280.9">Size: A3</text>
<text x="323" y="280.9">Date: 2020-12-15</text>
<text x="386" y="280.9">Rev: 1.0</text>
<text x="301" y="283.7">KiCad E.D.A. kicad (5.1.4)-1</text>
<text x="386" y="283.7">Id: 6/8</text>
</g>
<g font-size="2.1" fill="#008484">
<text x="40.1" y="68.9">IPD036N04L</text>
<text x="96.6" y="68.9">AOD4184A</text>
<text x="153.3" y="67.5">AOD4184A</text>
<text x="74.7" y="157">A0</text>
<text x="74.7" y="160.8">A1</text>
<text x="85.9" y="159.2" transform="rotate(-90 85.9 159.2)">VCC</text>
<text x="92.9" y="157">Y0</text>
<text x="92.9" y="160.8">Y1</text>
<text x="177.5" y="157">A0</text>
<text x="177.5" y="160.8">A1</text>
<text x="188.7" y="159.2" transform="rotate(-90 188.7 159.2)">VCC</text>
<text x="195.8" y="157">Y0</text>
<text x="195.8" y="160.8">Y1</text>
<text x="74.7" y="164.6">A2</text>
<text x="83.2" y="166">U15</text>
<text x="92.9" y="164.6">Y2</text>
<text x="177.5" y="164.6">A2</text>
<text x="186" y="166">U16</text>
<text x="195.8" y="164.6">Y2</text>
<text x="74.7" y="168.4">A3</text>
<text x="74.7" y="172.2">A4</text>
<text x="78.7" y="171.1">74HCT365</text>
<text x="92.9" y="172.2">Y4</text>
<text x="92.9" y="168.4">Y3</text>
<text x="177.5" y="168.4">A3</text>
<text x="177.5" y="172.2">A4</text>
<text x="181.6" y="169.8">74HCT365</text>
<text x="195.8" y="172.2">Y4</text>
<text x="195.8" y="168.4">Y3</text>
<text x="74.7" y="179.9">OE1</text>
<text x="74.7" y="176.1">A5</text>
<text x="92.9" y="176.1">Y5</text>
<text x="177.5" y="179.9">OE1</text>
<text x="177.5" y="176.1">A5</text>
<text x="195.8" y="176.1">Y5</text>
<text x="74.7" y="183.7">OE2</text>
<text x="85.9" y="184.4" transform="rotate(-90 85.9 184.4)">GND</text>
<text x="177.5" y="183.7">OE2</text>
<text x="188.7" y="184.4" transform="rotate(-90 188.7 184.4)">GND</text>
</g>
<text font-size="2.1" fill="#008400" x="289.6" y="182">SBC-&gt;Duet</text>
<g font-size="1.8" fill="#840000">
<text x="35" y="11.7">1</text>
<text x="85" y="11.7">2</text>
<text x="135" y="11.7">3</text>
<text x="185" y="11.7">4</text>
<text x="235" y="11.7">5</text>
<text x="285" y="11.7">6</text>
<text x="335" y="11.7">7</text>
<text x="385" y="11.7">8</text>
<text x="10.4" y="35.7">A</text>
<text x="408.4" y="35.7">A</text>
<text x="55.6" y="47.5" transform="rotate(-90 55.6 47.5)">1</text>
<text x="55.6" y="42.4" transform="rotate(-90 55.6 42.4)">2</text>
<text x="111.5" y="47.5" transform="rotate(-90 111.5 47.5)">1</text>
<text x="111.5" y="42.4" transform="rotate(-90 111.5 42.4)">2</text>
<text x="167.4" y="47.5" transform="rotate(-90 167.4 47.5)">1</text>
<text x="167.4" y="42.4" transform="rotate(-90 167.4 42.4)">2</text>
<text x="57.4" y="57.7" transform="rotate(-90 57.4 57.7)">2</text>
<text x="113.3" y="57.7" transform="rotate(-90 113.3 57.7)">2</text>
<text x="169.2" y="57.7" transform="rotate(-90 169.2 57.7)">2</text>
<text x="50.3" y="62.5">1</text>
<text x="57.4" y="65.3" transform="rotate(-90 57.4 65.3)">3</text>
<text x="106.2" y="62.5">1</text>
<text x="113.3" y="65.3" transform="rotate(-90 113.3 65.3)">3</text>
<text x="162.1" y="62.5">1</text>
<text x="169.2" y="65.3" transform="rotate(-90 169.2 65.3)">3</text>
<text x="10.4" y="85.7">B</text>
<text x="408.4" y="85.7">B</text>
<text x="304.3" y="94.7">V_OUTLC1</text>
<text x="305.4" y="92.1">V_FUSED</text>
<text x="323.4" y="91.2">1</text>
<text x="323.4" y="93.8">2</text>
<text x="305.3" y="97.2">12V_EXT</text>
<text x="323.4" y="96.3">3</text>
<text x="305.4" y="106.1">V_FUSED</text>
<text x="323.4" y="105.2">1</text>
<text x="323.4" y="107.7">2</text>
<text x="57.4" y="111.6" transform="rotate(-90 57.4 111.6)">3</text>
<text x="111.4" y="111.6" transform="rotate(-90 111.4 111.6)">3</text>
<text x="166" y="111.6" transform="rotate(-90 166 111.6)">3</text>
<text x="220.6" y="111.6" transform="rotate(-90 220.6 111.6)">3</text>
<text x="275.8" y="111.6" transform="rotate(-90 275.8 111.6)">3</text>
<text x="304.3" y="108.6">V_OUTLC2</text>
<text x="306" y="111.2">12V_EXT</text>
<text x="323.4" y="110.3">3</text>
<text x="50.3" y="116.5">1</text>
<text x="57.4" y="119.3" transform="rotate(-90 57.4 119.3)">2</text>
<text x="104.3" y="116.5">1</text>
<text x="111.4" y="119.3" transform="rotate(-90 111.4 119.3)">2</text>
<text x="158.9" y="116.5">1</text>
<text x="166" y="119.3" transform="rotate(-90 166 119.3)">2</text>
<text x="213.5" y="116.5">1</text>
<text x="220.6" y="119.3" transform="rotate(-90 220.6 119.3)">2</text>
<text x="244.4" y="115.6">io4_out</text>
<text x="268.8" y="116.5">1</text>
<text x="275.8" y="119.3" transform="rotate(-90 275.8 119.3)">2</text>
<text x="10.4" y="135.7">C</text>
<text x="408.4" y="135.7">C</text>
<text x="69.4" y="146.7">5V_INT</text>
<text x="341.4" y="147.4">SBC_3.3V</text>
<text x="21.5" y="156.9">OUT_1</text>
<text x="21.5" y="160.7">OUT_2</text>
<text x="108.7" y="160.7">OUT_2_BUFF</text>
<text x="108.7" y="156.9">OUT_1_BUFF</text>
<text x="130.4" y="160.7">SPI2_SCK</text>
<text x="153.7" y="156.9">SPI2_MOSI</text>
<text x="211.6" y="156.9">SPI2_MOSI_BUFF</text>
<text x="211.6" y="160.7">SPI2_SCK_BUFF</text>
<text x="255.4" y="162">SPI0_SCK</text>
<text x="305" y="162">SPI0_SCK_BUFF</text>
<text x="331.5" y="162">SPI0_MISO</text>
<text x="358.9" y="162">SPI0_MISO_BUFF</text>
<text x="21.5" y="164.5">OUT_3</text>
<text x="108.7" y="164.5">OUT_3_BUFF</text>
<text x="156.7" y="164.5">io3_out</text>
<text x="211.6" y="164.5">IO_3_OUT_BUFF</text>
<text x="21.5" y="168.3">OUT_4</text>
<text x="21.5" y="172.1">OUT_5</text>
<text x="108.7" y="168.3">OUT_4_BUFF</text>
<text x="108.7" y="172.1">OUT_5_BUFF</text>
<text x="144" y="168.3">OUT_0</text>
<text x="211.6" y="168.3">OUT_0_BUFF</text>
<text x="254" y="173.4">SPI0_MOSI</text>
<text x="305" y="173.4">SPI0_MOSI_BUFF</text>
<text x="325.9" y="173.4">SBC_DATA_RDY</text>
<text x="358.9" y="173.4">SBC_DATA_RDY_BUFF</text>
<text x="21.5" y="175.9">OUT_6</text>
<text x="108.7" y="175.9">OUT_6_BUFF</text>
<text x="145.7" y="175.9">QDO</text>
<text x="223.7" y="175.9">NP_DO_BUFF</text>
<text x="10.4" y="185.7">D</text>
<text x="408.4" y="185.7">D</text>
<text x="331.1" y="195.6">SPI0_SS</text>
<text x="364" y="195.6">SPI0SS</text>
<text x="10.4" y="235.7">E</text>
<text x="408.4" y="235.7">E</text>
<text x="10.5" y="285.7">F</text>
<text x="35" y="286.7">1</text>
<text x="85" y="286.7">2</text>
<text x="135" y="286.7">3</text>
<text x="185" y="286.7">4</text>
<text x="235" y="286.7">5</text>
<text x="285" y="286.7">6</text>
<text x="335" y="286.7">7</text>
<text x="385" y="286.7">8</text>
<text x="408.5" y="285.7">F</text>
</g>
<g font-size="1.8" fill="#008484">
<text x="54.5" y="34.9" transform="rotate(-90 54.5 34.9)">R74</text>
<text x="58.2" y="35" transform="rotate(-90 58.2 35)">4K7</text>
<text x="110.4" y="34.9" transform="rotate(-90 110.4 34.9)">R78</text>
<text x="114" y="35" transform="rotate(-90 114 35)">4K7</text>
<text x="166.3" y="34.9" transform="rotate(-90 166.3 34.9)">R83</text>
<text x="169.9" y="35" transform="rotate(-90 169.9 35)">4K7</text>
<text x="54" y="46.1" transform="rotate(-90 54 46.1)">D20</text>
<text x="60.4" y="44.8" transform="rotate(-90 60.4 44.8)">OUT_0</text>
<text x="107.4" y="47.3" transform="rotate(-90 107.4 47.3)">OUT_1</text>
<text x="109.9" y="46.1" transform="rotate(-90 109.9 46.1)">D22</text>
<text x="164.5" y="47.3" transform="rotate(-90 164.5 47.3)">OUT_2</text>
<text x="165.8" y="46.1" transform="rotate(-90 165.8 46.1)">D25</text>
<text x="40.1" y="60">180R</text>
<text x="96" y="60">180R</text>
<text x="151.9" y="60">180R</text>
<text x="40.5" y="63.6">R70</text>
<text x="61.6" y="62.5" transform="rotate(-90 61.6 62.5)">C122</text>
<text x="67.4" y="62.1" transform="rotate(-90 67.4 62.1)">10u 50V</text>
<text x="96.4" y="63.6">R77</text>
<text x="120.1" y="62.5" transform="rotate(-90 120.1 62.5)">C124</text>
<text x="125.8" y="62.1" transform="rotate(-90 125.8 62.1)">10u 50V</text>
<text x="152.2" y="63.6">R80</text>
<text x="329.3" y="93.6">J36</text>
<text x="330.4" y="95.9">OUT 3&amp;4 Select V</text>
<text x="329.3" y="107.6">J37</text>
<text x="41.1" y="113.9">1K</text>
<text x="94.4" y="113.9">1K</text>
<text x="148.4" y="113.9">1K</text>
<text x="203" y="113.9">1K</text>
<text x="258.3" y="113.9">1K</text>
<text x="330.4" y="109.9">OUT 5&amp;6 Select V</text>
<text x="40.5" y="117.6">R71</text>
<text x="52.2" y="119.5">TR4</text>
<text x="93.8" y="117.6">R76</text>
<text x="106.2" y="119.5">TR5</text>
<text x="147.8" y="117.6">R79</text>
<text x="160.8" y="119.5">TR6</text>
<text x="202.4" y="117.6">R84</text>
<text x="215.4" y="119.5">TR7</text>
<text x="257.7" y="117.6">R89</text>
<text x="270.6" y="119.5">TR8</text>
<text x="93.8" y="143.5">0u1</text>
<text x="196.6" y="143.5">0u1</text>
<text x="92.5" y="149.2">C123</text>
<text x="195.4" y="149.2">C125</text>
<text x="359.1" y="149.3">C94</text>
<text x="291.1" y="155.2">U17A</text>
<text x="302" y="154.4">0u1</text>
<text x="302.5" y="150.6">C91</text>
<text x="347.6" y="155.2">U18A</text>
<text x="358.5" y="153.1">0u1</text>
<text x="288.5" y="157.5">74LVC2G34</text>
<text x="345" y="157.5">74LVC2G34</text>
<text x="291.1" y="166.7">U17B</text>
<text x="347.6" y="166.7">U18B</text>
<text x="288.5" y="169">74LVC2G34</text>
<text x="345" y="169">74LVC2G34</text>
<text x="214.1" y="174.3">470R</text>
<text x="214.5" y="177.9">R85</text>
<text x="275" y="178.8" transform="rotate(-90 275 178.8)">27K</text>
<text x="279.5" y="178.6" transform="rotate(-90 279.5 178.6)">R93</text>
<text x="281.4" y="178.8" transform="rotate(-90 281.4 178.8)">27K</text>
<text x="285.8" y="178.6" transform="rotate(-90 285.8 178.6)">R94</text>
<text x="140.9" y="182.6" transform="rotate(-90 140.9 182.6)">R92</text>
<text x="143.9" y="183.6" transform="rotate(-90 143.9 183.6)">10K</text>
<text x="154.2" y="184.7" transform="rotate(-90 154.2 184.7)">R81</text>
<text x="157.9" y="184.8" transform="rotate(-90 157.9 184.8)">10K</text>
<text x="159.9" y="184.7" transform="rotate(-90 159.9 184.7)">R82</text>
<text x="163.6" y="184.8" transform="rotate(-90 163.6 184.8)">10K</text>
<text x="27.9" y="186" transform="rotate(-90 27.9 186)">R67</text>
<text x="31.5" y="186.1" transform="rotate(-90 31.5 186.1)">10K</text>
<text x="34.2" y="186" transform="rotate(-90 34.2 186)">R68</text>
<text x="37.8" y="186.1" transform="rotate(-90 37.8 186.1)">10K</text>
<text x="39.9" y="186" transform="rotate(-90 39.9 186)">R69</text>
<text x="43.6" y="186.1" transform="rotate(-90 43.6 186.1)">10K</text>
<text x="45.6" y="186" transform="rotate(-90 45.6 186)">R72</text>
<text x="49.3" y="186.1" transform="rotate(-90 49.3 186.1)">10K</text>
<text x="52" y="186" transform="rotate(-90 52 186)">R73</text>
<text x="55.6" y="186.1" transform="rotate(-90 55.6 186.1)">10K</text>
<text x="57.7" y="186" transform="rotate(-90 57.7 186)">R75</text>
<text x="61.3" y="186.1" transform="rotate(-90 61.3 186.1)">10K</text>
<text x="362" y="191.9" transform="rotate(-90 362 191.9)">R95</text>
<text x="343.7" y="196.9">1K</text>
<text x="352.7" y="195">R24</text>
<text x="357.6" y="192.1" transform="rotate(-90 357.6 192.1)">27K</text>
</g>
<g font-size="1.7" fill="#840000">
<text x="288.9" y="146">+3.3V</text>
<text x="353" y="186">+3.3V</text>
</g>
<g font-size="1.4" fill="#008484">
<text x="116.1" y="40.7" transform="rotate(-90 116.1 40.7)">D24</text>
<text x="172" y="40.7" transform="rotate(-90 172 40.7)">D27</text>
<text x="121.2" y="46.8" transform="rotate(-90 121.2 46.8)">3A 40V</text>
<text x="177.1" y="46.8" transform="rotate(-90 177.1 46.8)">3A 40V</text>
<text x="57.6" y="96.8" transform="rotate(-90 57.6 96.8)">1A</text>
<text x="62.7" y="97.2" transform="rotate(-90 62.7 97.2)">D21</text>
<text x="111.6" y="96.8" transform="rotate(-90 111.6 96.8)">1A</text>
<text x="116.7" y="97.2" transform="rotate(-90 116.7 97.2)">D23</text>
<text x="166.2" y="96.8" transform="rotate(-90 166.2 96.8)">1A</text>
<text x="171.3" y="97.2" transform="rotate(-90 171.3 97.2)">D26</text>
<text x="220.8" y="96.8" transform="rotate(-90 220.8 96.8)">1A</text>
<text x="225.9" y="97.2" transform="rotate(-90 225.9 97.2)">D28</text>
</g>
<g font-size="1.4" fill="#840000">
<text x="117.9" y="41.7" transform="rotate(-90 117.9 41.7)">1</text>
<text x="173.7" y="41.7" transform="rotate(-90 173.7 41.7)">1</text>
<text x="117.9" y="48" transform="rotate(-90 117.9 48)">2</text>
<text x="173.7" y="48" transform="rotate(-90 173.7 48)">2</text>
<text x="287.9" y="161.1">1</text>
<text x="298.1" y="161.1">6</text>
<text x="344.4" y="161.1">1</text>
<text x="354.6" y="161.1">6</text>
<text x="287.9" y="172.5">3</text>
<text x="298.1" y="172.5">4</text>
<text x="344.4" y="172.5">3</text>
<text x="354.6" y="172.5">4</text>
</g>
<g font-size="1.4" fill="#840084">
<text x="42.7" y="111.1">AO3400A or AOSS32334C</text>
<text x="96.7" y="111.1">AO3400A or AOSS32334C</text>
<text x="151.3" y="111.1">AO3400A or AOSS32334C</text>
<text x="205.9" y="111.1">AO3400A or AOSS32334C</text>
<text x="261.2" y="111.1">AO3400A or AOSS32334C</text>
</g>
<g font-size=".3">
<text x="48.3" y="60.8">TR10_G</text>
<text x="104.1" y="60.8">TR1_G</text>
<text x="160" y="60.8">TR3_G</text>
<text x="47" y="114.8">out3_g</text>
<text x="101" y="114.8">out4_g</text>
<text x="154.9" y="114.8">out5_g</text>
<text x="210.8" y="114.8">out6_g</text>
<text x="266.1" y="114.8">psonsw_g</text>
<text x="208.3" y="175.1">npdobuff</text>
</g>
</svg>
